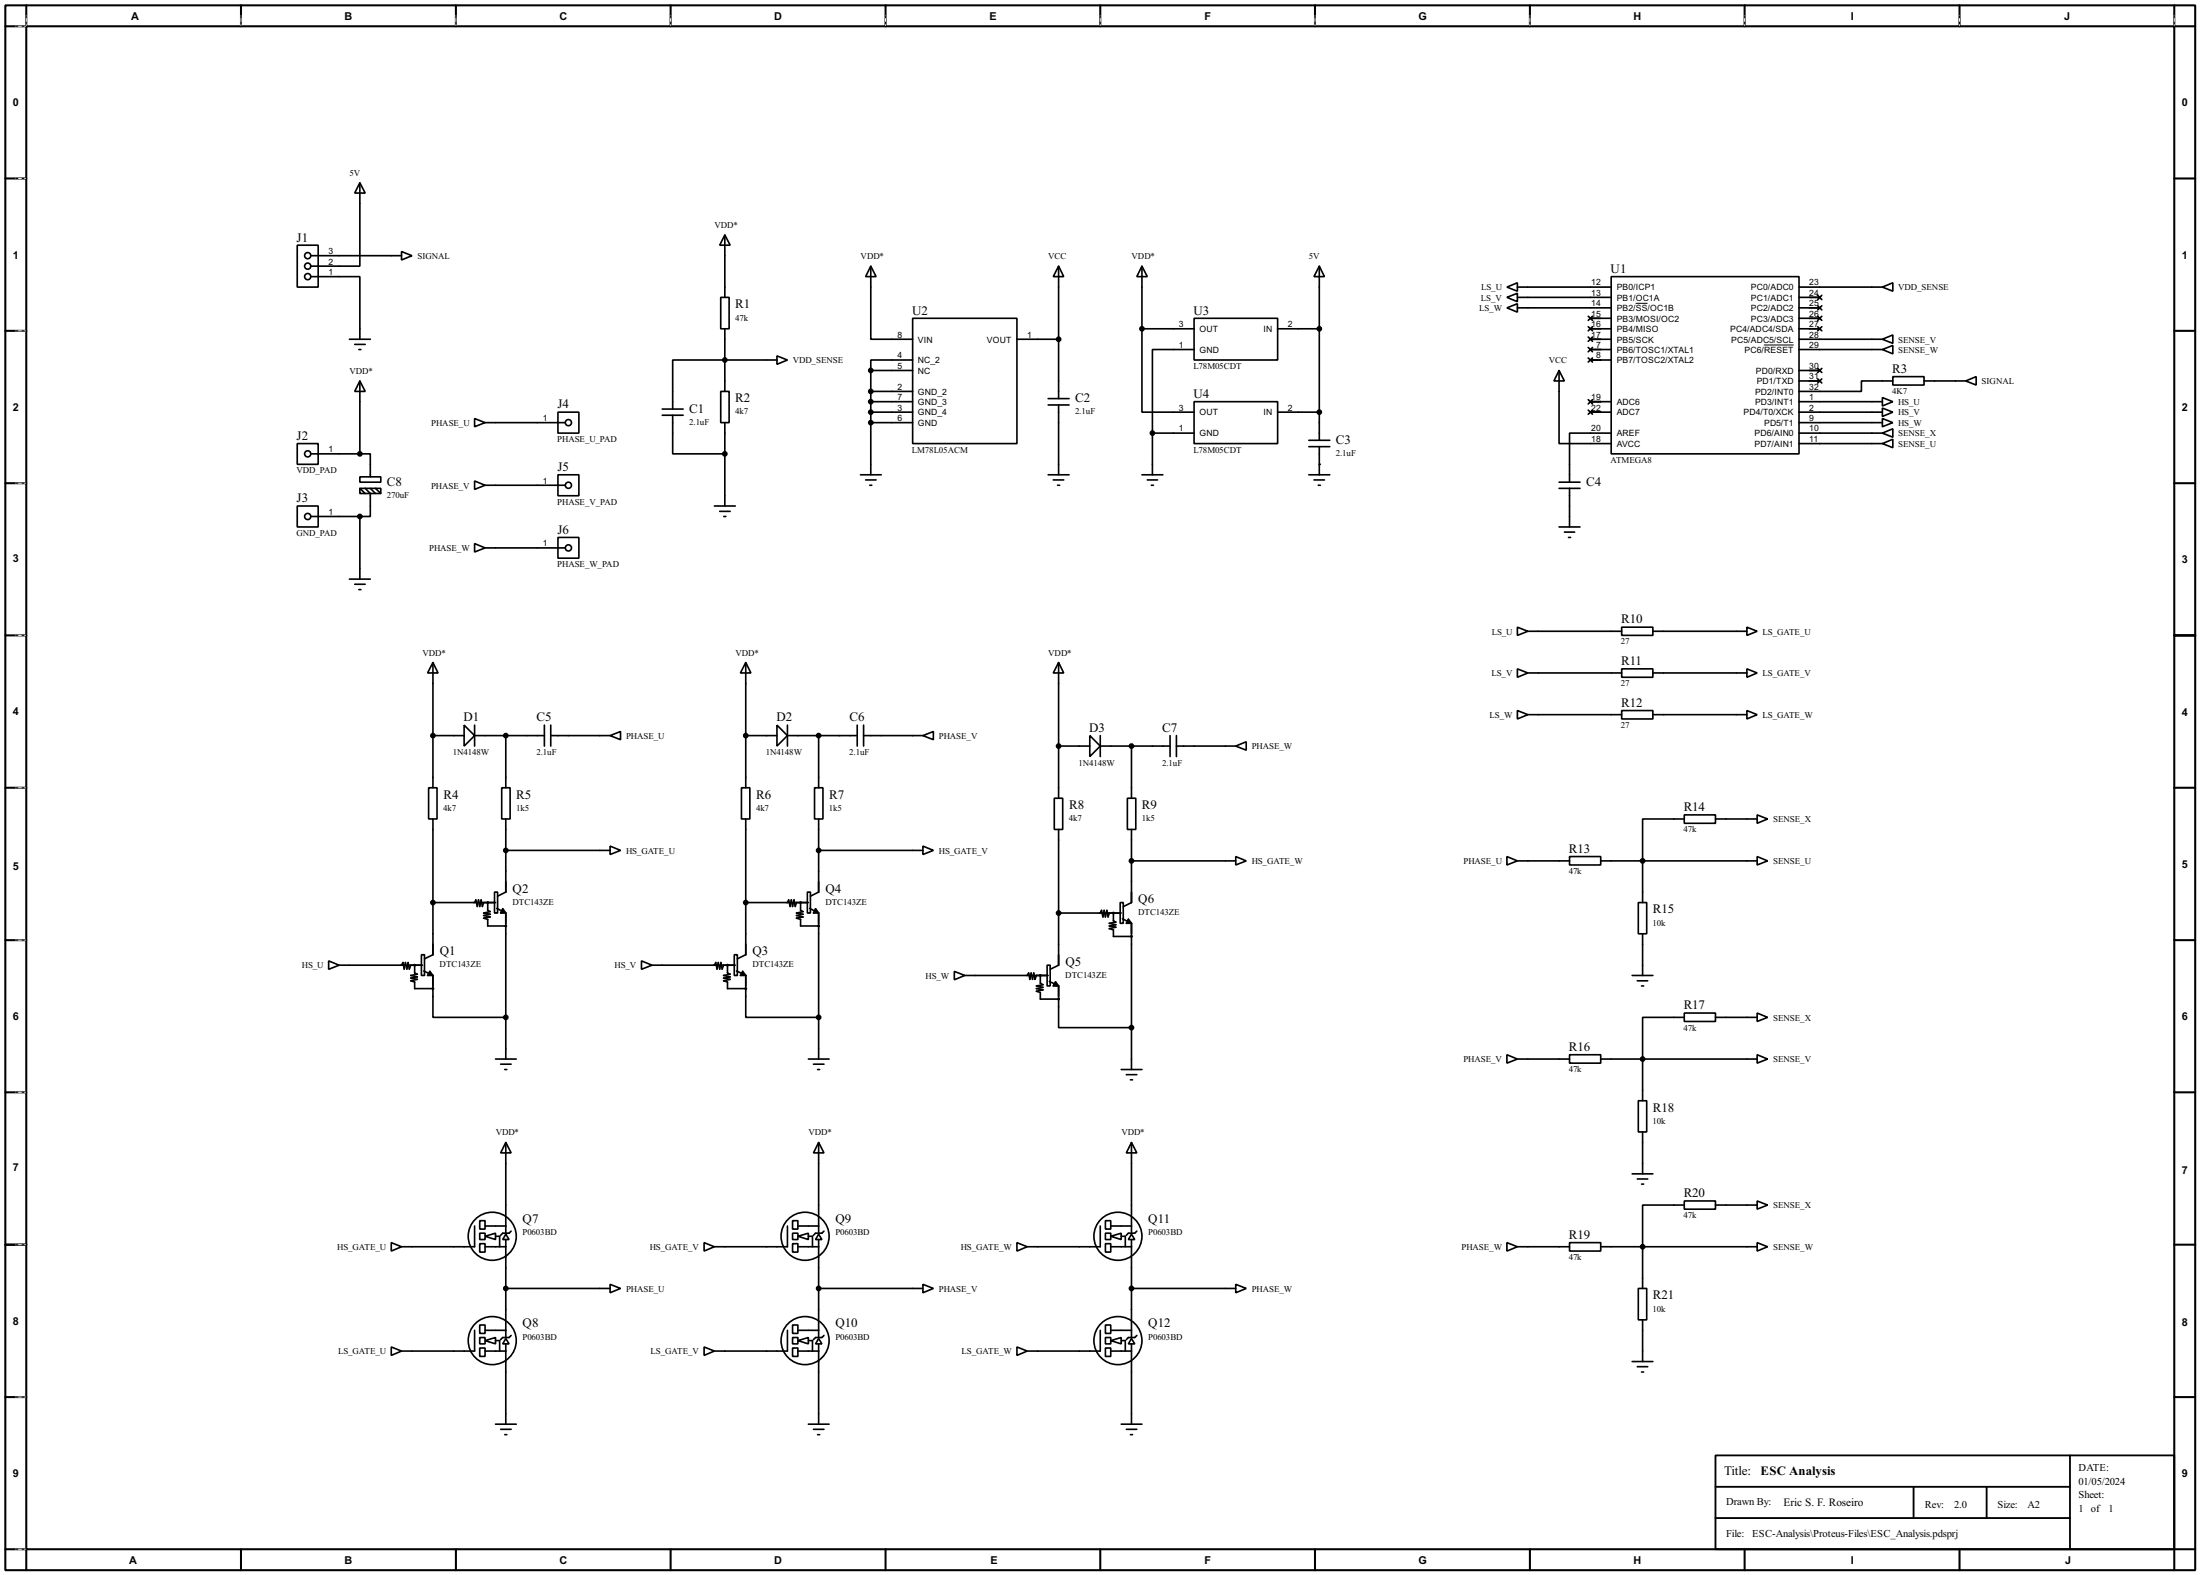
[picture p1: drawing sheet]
<svg xmlns="http://www.w3.org/2000/svg" width="536mm" height="383mm" viewBox="0 0 536 383" stroke-linecap="round" stroke-linejoin="round" font-family="sans-serif">
<g fill="none" stroke="#000" stroke-width=".5">
<path d="M1.3 1.3h533.4v381h-533.4zM6.4 6.4h523.2v370.8h-523.2zM6.4 1.3v5.1h-5.1M58.7 1.3v5.1M111.1 1.3v5.1M163.4 1.3v5.1M215.7 1.3v5.1M268 1.3v5.1M320.3 1.3v5.1M372.7 1.3v5.1M425 1.3v5.1M477.3 1.3v5.1"/>
<path d="M529.6 1.3v5.1h5.1M1.3 43.5h5.1M529.6 43.5h5.1M1.3 80.6h5.1M529.6 80.6h5.1M1.3 117.7h5.1M529.6 117.7h5.1M1.3 154.7h5.1M529.6 154.7h5.1M1.3 191.8h5.1M529.6 191.8h5.1M1.3 228.9h5.1"/>
<path d="M529.6 228.9h5.1M1.3 266h5.1M529.6 266h5.1M1.3 303.1h5.1M529.6 303.1h5.1M1.3 340.2h5.1M529.6 340.2h5.1M1.3 377.2h5.1v5.1M58.7 377.2v5.1M111.1 377.2v5.1M163.4 377.2v5.1M215.7 377.2v5.1"/>
<path d="M268 377.2v5.1M320.3 377.2v5.1M372.7 377.2v5.1M425 377.2v5.1M477.3 377.2v5.1M534.7 377.2h-5.1v5.1"/>
</g>
<g fill="none" stroke="#fff" stroke-width=".24">
<path d="M3.9 6.4h2.3M6.4 3.9v2.3M58.7 3.9v2.3M111.1 3.9v2.3M163.4 3.9v2.3M215.7 3.9v2.3M268 3.9v2.3M320.3 3.9v2.3M372.7 3.9v2.3M425 3.9v2.3M477.3 3.9v2.3M529.6 3.9v2.3"/>
<path d="M3.9 43.5h2.3M3.9 80.6h2.3M3.9 117.7h2.3M3.9 154.7h2.3M3.9 191.8h2.3M3.9 228.9h2.3M3.9 266h2.3M3.9 303.1h2.3M3.9 340.2h2.3M3.9 377.2h2.3"/>
</g>
<g fill="none" stroke="#000" stroke-width=".24" stroke-dasharray=".5 1">
<path d="M3.9 6.4h2.3M6.4 3.9v2.3M58.7 3.9v2.3M111.1 3.9v2.3M163.4 3.9v2.3M215.7 3.9v2.3M268 3.9v2.3M320.3 3.9v2.3M372.7 3.9v2.3M425 3.9v2.3M477.3 3.9v2.3M529.6 3.9v2.3"/>
<path d="M3.9 43.5h2.3M3.9 80.6h2.3M3.9 117.7h2.3M3.9 154.7h2.3M3.9 191.8h2.3M3.9 228.9h2.3M3.9 266h2.3M3.9 303.1h2.3M3.9 340.2h2.3M3.9 377.2h2.3"/>
</g>
<path d="M417.9 354.4h111.7v22.8h-111.7zM504.2 354.4v22.8M417.9 362h86.3M417.9 369.6h86.3M466.1 362v7.6M483.9 362v7.6" fill="none" stroke="#000" stroke-width=".45"/>
<g fill="none" stroke="#000" stroke-width=".4">
<path d="M72.4 59.7h5.1v10.2h-5.1zM87.7 44.5l1.3 2.5h-2.6zM87.7 44.5v20.3h-12M176.6 57.2l1.3 2.5h-2.6zM176.6 57.2v15.2M75.7 67.4h12v15.2M75.7 62.3h22.1M97.8 61.3l2.6 1-2.6 1zM175.6 72.4h2v7.7h-2zM212.1 64.8l1.3 2.6h-2.5zM212.1 64.8v17.8h10.2M222.3 77.5h25.4v30.5h-25.4z"/>
<path d="M257.9 64.8l1.2 2.6h-2.5zM257.9 64.8v32.3M278.2 64.8l1.3 2.6h-2.6zM278.2 64.8v15.3M290.9 77.5h20.3v10.2h-20.3zM321.4 64.8l1.2 2.6h-2.5zM321.4 64.8v42.4M367.1 69.9l2.5-1v2zM367.1 72.4l2.5-1v2.1zM367.1 75l2.5-1v2zM369.6 69.9h22.9M369.6 72.4h22.9"/>
<path d="M369.6 75h22.9M386.9 79.6l1 1M386.9 77l1 1M387.4 77.5h5.1M387.9 79.6l-1 1M387.9 77l-1 1M392.5 67.4h45.7v43.1h-45.7zM438.2 69.9h20.3M438.2 72.4h5.1M438.2 75h5.1M438.2 77.5h5.1M442.8 79.6l1 1"/>
<path d="M442.8 77l1 1M442.8 74.5l1 1M442.8 71.9l1 1.1M443.8 79.6l-1 1M443.8 77l-1 1M443.8 74.5l-1 1M443.8 71.9l-1 1.1M458.5 69.9l2.6-1v2zM85.1 82.6h5.1M86.4 83.9h2.6M87.4 85.1h.5M87.7 92.8l1.3 2.5h-2.6z"/>
<path d="M87.7 92.8v17.7M161.3 99.6h5.1M175.6 95.3h2v7.6h-2zM176.6 80.1v15.2M189.3 86.7l2.5 1-2.5 1zM189.3 87.7h-25.4v11.9M212.1 90.2v25.4M212.1 97.8h10.2M212.1 95.3h10.2M212.1 90.2h10.2M222.3 87.7h-10.2v2.5M247.7 82.6h10.2"/>
<path d="M255.3 97.1h5.1M255.3 98.6h5.1M257.9 98.6v17M278.2 80.1v20.3h12.7M278.2 80.1h12.7M290.9 97.8h20.3v10.2h-20.3zM290.9 85.1h-10.2v20.4M311.2 80.1h10.2M379.8 90.2l1.3 2.6h-2.6zM379.8 90.2v17.8h12.7M386.9 99.9l1 1M386.9 97.3l1 1.1"/>
<path d="M386.9 87.2l1 1M386.9 84.6l1 1.1M386.9 82.1l1 1M387.4 97.8h5.1M387.4 80.1h5.1M387.4 82.6h5.1M387.4 87.7h5.1M387.4 85.1h5.1M387.9 99.9l-1 1M387.9 97.3l-1 1.1M387.9 87.2l-1 1M387.9 84.6l-1 1.1"/>
<path d="M387.9 82.1l-1 1M438.2 97.8h20.3M438.2 90.2h5.1M438.2 80.1h5.1M438.2 82.6h20.3M438.2 85.1h20.3M438.2 92.8h5.1M442.8 92.3l1 1M442.8 89.7l1 1M443.8 92.3l-1 1M443.8 89.7l-1 1M458.5 96.8l2.6 1-2.6 1.1z"/>
<path d="M458.5 99.4l2.6 1-2.6 1zM458.5 85.1l2.6-1v2.1zM458.5 82.6l2.6-1v2zM461.1 91.7h7.6v2.1h-7.6zM461.1 92.8h-7.7v2.5h-15.2M468.7 92.8h10.1M478.8 92.8l2.6-1.1v2.1zM72.4 108h5.1v5.1h-5.1zM75.7 110.5h12M87.7 116.1h5.1v1.3h-5.1zM87.7 118.9h5.1v1.3h-5.1zM87.7 110.5h2.5v5.6"/>
<path d="M87.7 118.9l1.3 1.3M89 118.9l1.2 1.3v5.6h-2.5M90.2 118.9l1.3 1.3M91.5 118.9l1.3 1.3M115.6 101.9l2.6 1-2.6 1zM115.6 117.1l2.6 1.1-2.6 1zM118.2 102.9h19.5M118.2 118.2h19.5M135.9 100.4h5.1v5.1h-5.1zM135.9 115.6h5.1v5.1h-5.1zM161.3 101.1h5.1M163.9 101.1v9.4h12.7"/>
<path d="M176.6 102.9v20.3M209.6 115.6h5.1M210.9 116.9h2.5M211.9 118.2h.5M212.1 100.4h10.2M212.1 102.9h10.2M255.3 115.6h5.1M256.6 116.9h2.5M257.6 118.2h.5M278.2 115.6h5.1M279.5 116.9h2.5M280.5 118.2h.5"/>
<path d="M280.7 105.5h10.2M280.7 105.5v10.1M311.2 100.4h10.2M318.8 115.6h5.1M318.8 107.2h5.1M318.8 108.8h5.1M320.1 116.9h2.5M321.1 118.2h.5M321.4 108.8v6.8M379.8 117.4h5.1M379.8 118.9h5.1M382.3 118.9v9.4"/>
<path d="M387.4 100.4h5.1M392.5 105.5h-10.2v11.9M438.2 100.4h20.3M438.2 102.9h20.3M438.2 105.5h20.3M438.2 108h20.3M458.5 101.9l2.6 1-2.6 1zM458.5 108l2.6-1v2zM458.5 105.5l2.6-1.1v2.1zM72.4 123.2h5.1v5.1h-5.1zM75.7 125.8h12M87.7 125.8v15.2"/>
<path d="M115.6 132.4l2.6 1-2.6 1zM118.2 133.4h19.5M135.9 130.9h5.1v5h-5.1zM174 123.2h5.1M175.3 124.5h2.6M176.3 125.8h.5M379.8 128.3h5.1M381.1 129.6h2.5M382.1 130.9h.5M85.1 141h5.1M86.4 142.3h2.6M87.4 143.6h.5"/>
<path d="M369.6 152.7l2.6 1-2.6 1zM372.2 153.7h22.8M395 152.7h7.6v2h-7.6zM402.6 153.7h22.9M425.5 152.7l2.5 1-2.5 1zM105.5 161.3l1.2 2.6h-2.5zM105.5 161.3v30.5M105.5 179.1h7.6M113.1 176.6l2.5 2.5-2.5 2.6zM115.6 179.1h17M115.6 176.6v5.1M123.2 179.1v12.7"/>
<path d="M132.6 176.6v5.1M134.2 179.1h14.4M134.2 176.6v5.1M148.6 179.1l2.6-1v2zM181.7 161.3l1.2 2.6h-2.5zM181.7 179.1h7.6M181.7 161.3v30.5M189.3 176.6l2.5 2.5-2.5 2.6zM191.8 179.1h17M191.8 176.6v5.1M199.4 179.1v12.7M208.8 176.6v5.1"/>
<path d="M210.4 179.1h14.4M210.4 176.6v5.1M224.8 179.1l2.6-1v2zM257.9 161.3l1.2 2.6h-2.5zM257.9 161.3v33.1M265.5 179.1l2.5 2.6-2.5 2.5zM268 179.1v5.1M285 179.1v5.1M286.6 179.1v5.1M369.6 162.9l2.6 1-2.6 1zM369.6 173l2.6 1-2.6 1.1zM372.2 163.9h22.8"/>
<path d="M372.2 174h22.8M395 162.9h7.6v2h-7.6zM395 173h7.6v2.1h-7.6zM402.6 163.9h22.9M402.6 174h22.9M425.5 162.9l2.5 1-2.5 1zM425.5 173l2.5 1-2.5 1.1zM104.4 191.8h2.1v7.6h-2.1zM105.5 199.4v33.1l-2.1 1M122.2 191.8h2.1v7.6h-2.1zM123.2 199.4v17.8l-2 1M180.6 191.8h2.1v7.6h-2.1z"/>
<path d="M181.7 199.4v33.1l-2.1 1M198.4 191.8h2.1v7.6h-2.1zM199.4 199.4v17.8l-2 1M256.8 194.4h2.1v7.6h-2.1zM257.9 181.7h7.6M268 181.7h17M274.6 194.4h2.1v7.6h-2.1zM275.6 181.7v12.7M286.6 181.7h14.4M301 181.7l2.6-1.1v2.1zM410.3 198.4h7.6v2.1h-7.6zM410.3 199.4h-10.2v20.4"/>
<path d="M417.9 199.4h10.1M428 198.4l2.6 1-2.6 1.1zM105.5 219.8h15.2M115.6 219.8l.3-.7 .4 1.6 .3-1.6 .3 1.6 .3-1.6 .3 1.6 .3-.9M118.8 219.8v1.9l.6 .3-1.6 .3 1.6 .3-1.6 .3 1.6 .4-1.6 .3 1 .3v1.6h4.4M120.5 217.2h.7v5.1h-.7zM123.2 207.1h25.4M148.6 206l2.6 1.1-2.6 1zM181.7 219.8h15.2M191.8 219.8l.3-.7 .4 1.6 .3-1.6 .3 1.6 .3-1.6 .3 1.6 .3-.9M195 219.8v1.9l.6 .3-1.6 .3 1.6 .3-1.6 .3 1.6 .4-1.6 .3 1 .3v1.6h4.4M196.7 217.2h.7v5.1h-.7z"/>
<path d="M199.4 207.1h25.4M224.8 206l2.6 1.1-2.6 1zM257.9 202v33l-2.1 1M272.9 219.8h.7v5h-.7zM275.6 202v17.8l-2 1M275.6 209.6h25.4M301 208.6l2.6 1-2.6 1zM367.1 208.6l2.5 1-2.5 1zM369.6 209.6h12.7M382.3 208.6h7.6v2h-7.6zM389.9 209.6h38.1M399.1 219.8h2v7.6h-2z"/>
<path d="M428 208.6l2.6 1-2.6 1zM80.1 234l2.5 1-2.5 1zM82.6 235h20.3M97.8 235l.4-.6 .3 1.6 .3-1.6 .3 1.6 .3-1.6 .3 1.6 .4-1M101 235v1.9l.7 .3-1.6 .3 1.6 .4-1.6 .3 1.6 .3-1.6 .3 .9 .3v1.6h4.5M102.7 232.5h.7v5h-.7zM103.2 236.4l1.3 .6M104.7 236.5l.8 1h-1.3zM104.7 237l.1 .3h-.4l.3-.5 .5 .6h-.8M105.5 237.5v10.2h17.7M121 221.2l1.2 .6M122.5 221.3l.7 1h-1.2z"/>
<path d="M122.5 221.8l.1 .3h-.4l.3-.6 .5 .7h-.8M123.2 222.3v35.6M156.3 234l2.5 1-2.5 1zM158.8 235h20.3M174 235l.4-.6 .3 1.6 .3-1.6 .3 1.6 .3-1.6 .3 1.6 .4-1M177.2 235v1.9l.7 .3-1.6 .3 1.6 .4-1.6 .3 1.6 .3-1.6 .3 .9 .3v1.6h4.5M178.9 232.5h.7v5h-.7zM179.4 236.4l1.3 .6M180.9 236.5l.8 1h-1.3zM180.9 237l.1 .3h-.4l.3-.5 .5 .6h-.8M181.7 237.5v10.2h17.7M197.2 221.2l1.2 .6"/>
<path d="M198.7 221.3l.7 1h-1.2zM198.7 221.8l.1 .3h-.4l.3-.6 .5 .7h-.8M199.4 222.3v35.6M232.5 236.5l2.5 1-2.5 1.1zM235 237.5h20.3M250.2 237.5l.4-.6 .3 1.6 .3-1.6 .3 1.6 .3-1.6 .3 1.6 .4-1M253.4 237.5v1.9l.7 .4-1.6 .3 1.6 .3-1.6 .3 1.6 .3-1.6 .4 .9 .3v1.6h4.5M255.1 235h.7v5.1h-.7zM255.6 239l1.3 .6M257.1 239.1l.8 1h-1.3zM257.1 239.6l.1 .2h-.4l.3-.5 .5 .7h-.8M257.9 222.3h15.2"/>
<path d="M268 222.3l.3-.6 .4 1.6 .3-1.6 .3 1.6 .3-1.6 .3 1.6 .3-1M271.2 222.3v1.9l.6 .3-1.6 .3 1.6 .4-1.6 .3 1.6 .3-1.6 .3 1 .3v1.6h4.4M273.4 223.7l1.2 .6M274.9 223.8l.7 1h-1.2zM274.9 224.3l.1 .3h-.4l.3-.5 .5 .6h-.8M275.6 224.8v35.6M397.6 237.5h5M398.8 238.8h2.6M400.1 227.4v10.1M120.7 257.9h5.1M122 259.1h2.5M196.9 257.9h5.1"/>
<path d="M198.2 259.1h2.5M257.9 240.1v10.1h17.7M367.1 256.8l2.5 1.1-2.5 1zM369.6 257.9h12.7M382.3 256.8h7.6v2.1h-7.6zM389.9 257.9h38.1M399.9 240.1h.5M410.3 246.7h7.6v2h-7.6zM410.3 247.7h-10.2v20.3M417.9 247.7h10.1M428 256.8l2.6 1.1-2.6 1zM428 246.7l2.6 1-2.6 1z"/>
<path d="M123 260.4h.5M123.2 278.2l1.3 2.5h-2.5zM123.2 278.2v17.8M199.2 260.4h.5M199.4 278.2l1.3 2.5h-2.5zM199.4 278.2v17.8M273.1 260.4h5.1M274.4 261.7h2.5M275.4 262.9h.5M275.6 278.2l1.3 2.5h-2.5zM275.6 278.2v17.8M399.1 268h2v7.6h-2z"/>
<path d="M400.1 275.6v10.2M115.6 298.5v5.1h-17.8M116.9 297.2h1.3v2.1h-1.3zM118.2 298.5h5M123.2 296.2v4.1M124.5 299.8l-.5 .5h-1.5l-.5 .5M191.8 298.5v5.1h-17.8M193.1 297.2h1.3v2.1h-1.3zM194.4 298.5h5M199.4 296.2v4.1M200.7 299.8l-.5 .5h-1.5l-.5 .5M268 298.5v5.1h-17.8"/>
<path d="M269.3 297.2h1.3v2.1h-1.3zM270.6 298.5h5M275.6 296.2v4.1M276.9 299.8l-.5 .5h-1.5l-.5 .5M397.6 285.8h5M398.8 287.1h2.6M399.9 288.3h.5M410.3 292.4h7.6v2h-7.6zM410.3 293.4h-10.2v20.3M417.9 293.4h10.1M428 292.4l2.6 1-2.6 1zM95.3 302.6l2.5 1-2.5 1z"/>
<path d="M116.9 300.3h1.3v1.5h-1.3zM116.9 302.8h1.3v2.1h-1.3zM118.2 301l2.5-.7v1.5zM118.2 303.6h5M120.7 301h1v2.6M123.2 300.5l.8 1.3h-1.5zM123.2 301.8v19.6M123.2 313.7h25.4M148.6 312.7l2.6 1-2.6 1.1zM171.5 302.6l2.5 1-2.5 1zM193.1 300.3h1.3v1.5h-1.3zM193.1 302.8h1.3v2.1h-1.3z"/>
<path d="M194.4 301l2.5-.7v1.5zM194.4 303.6h5M196.9 301h1v2.6M199.4 300.5l.8 1.3h-1.5zM199.4 301.8v19.6M199.4 313.7h25.4M224.8 312.7l2.6 1-2.6 1.1zM247.7 302.6l2.5 1-2.5 1zM269.3 300.3h1.3v1.5h-1.3zM269.3 302.8h1.3v2.1h-1.3zM270.6 301l2.5-.7v1.5zM270.6 303.6h5"/>
<path d="M273.1 301h1v2.6M275.6 300.5l.8 1.3h-1.5zM275.6 301.8v19.6M275.6 313.7h25.4M301 312.7l2.6 1-2.6 1.1zM367.1 302.6l2.5 1-2.5 1zM369.6 303.6h12.7M382.3 302.6h7.6v2h-7.6zM389.9 303.6h38.1M399.1 313.7h2v7.7h-2zM428 302.6l2.6 1-2.6 1zM95.3 328l2.5 1-2.5 1z"/>
<path d="M115.6 323.9v5.1h-17.8M116.9 322.6h1.3v2.1h-1.3zM116.9 325.7h1.3v1.5h-1.3zM116.9 328.2h1.3v2.1h-1.3zM118.2 326.4l2.5-.7v1.5zM118.2 329h5M118.2 323.9h5M120.7 326.4h1v2.6M123.2 325.9l.8 1.3h-1.5zM123.2 321.6v4.1M123.2 327.2v19.6M124.5 325.2l-.5 .5h-1.5l-.5 .5"/>
<path d="M171.5 328l2.5 1-2.5 1zM191.8 323.9v5.1h-17.8M193.1 322.6h1.3v2.1h-1.3zM193.1 325.7h1.3v1.5h-1.3zM193.1 328.2h1.3v2.1h-1.3zM194.4 326.4l2.5-.7v1.5zM194.4 329h5M194.4 323.9h5M196.9 326.4h1v2.6M199.4 325.9l.8 1.3h-1.5zM199.4 321.6v4.1M199.4 327.2v19.6"/>
<path d="M200.7 325.2l-.5 .5h-1.5l-.5 .5M247.7 328l2.5 1-2.5 1zM268 323.9v5.1h-17.8M269.3 322.6h1.3v2.1h-1.3zM269.3 325.7h1.3v1.5h-1.3zM269.3 328.2h1.3v2.1h-1.3zM270.6 326.4l2.5-.7v1.5zM270.6 329h5M270.6 323.9h5M273.1 326.4h1v2.6M275.6 325.9l.8 1.3h-1.5zM275.6 321.6v4.1"/>
<path d="M275.6 327.2v19.6M276.9 325.2l-.5 .5h-1.5l-.5 .5M397.6 331.5h5M398.8 332.8h2.6M399.9 334.1h.5M400.1 321.4v10.1M120.7 346.8h5.1M122 348h2.5M123 349.3h.5M196.9 346.8h5.1M198.2 348h2.5M199.2 349.3h.5"/>
<path d="M273.1 346.8h5.1M274.4 348h2.5M275.4 349.3h.5"/>
<circle cx="74.9" cy="64.8" r=".75"/>
<circle cx="74.9" cy="67.4" r=".75"/>
<circle cx="74.9" cy="62.3" r=".75"/>
<circle cx="74.9" cy="110.5" r=".75"/>
<circle cx="138.4" cy="118.2" r=".75"/>
<circle cx="138.4" cy="102.9" r=".75"/>
<circle cx="74.9" cy="125.8" r=".75"/>
<circle cx="138.4" cy="133.4" r=".75"/>
<circle cx="118.8" cy="219.8" r=".15"/>
<circle cx="195" cy="219.8" r=".15"/>
<circle cx="101" cy="235" r=".15"/>
<circle cx="123.2" cy="225.5" r=".15"/>
<circle cx="177.2" cy="235" r=".15"/>
<circle cx="199.4" cy="225.5" r=".15"/>
<circle cx="253.4" cy="237.5" r=".15"/>
<circle cx="271.2" cy="222.3" r=".15"/>
<circle cx="275.6" cy="228" r=".15"/>
<circle cx="105.5" cy="240.7" r=".15"/>
<circle cx="181.7" cy="240.7" r=".15"/>
<circle cx="257.9" cy="243.3" r=".15"/>
<circle cx="119.9" cy="301" r="5.9"/>
<circle cx="196.1" cy="301" r="5.9"/>
<circle cx="272.3" cy="301" r="5.9"/>
<circle cx="119.9" cy="326.4" r="5.9"/>
<circle cx="196.1" cy="326.4" r="5.9"/>
<circle cx="272.3" cy="326.4" r="5.9"/>
</g>
<circle cx="321.4" cy="113.1" r=".2" fill="#000"/>
<g fill="#000" stroke="#000" stroke-width=".4">
<circle cx="176.5" cy="87.7" r=".5"/>
<circle cx="212.1" cy="97.8" r=".5"/>
<circle cx="212.1" cy="95.3" r=".5"/>
<circle cx="212.1" cy="90.2" r=".5"/>
<circle cx="257.8" cy="82.6" r=".5"/>
<circle cx="278.1" cy="80.1" r=".5"/>
<circle cx="321.3" cy="80.1" r=".5"/>
<circle cx="87.6" cy="110.5" r=".5"/>
<circle cx="176.5" cy="110.5" r=".5"/>
<circle cx="212.1" cy="102.9" r=".5"/>
<circle cx="212.1" cy="100.4" r=".5"/>
<circle cx="280.7" cy="105.5" r=".5"/>
<circle cx="321.3" cy="100.4" r=".5"/>
<circle cx="87.6" cy="125.8" r=".5"/>
<circle cx="105.4" cy="179.1" r=".5"/>
<circle cx="123.2" cy="179.1" r=".5"/>
<circle cx="181.6" cy="179.1" r=".5"/>
<circle cx="199.4" cy="179.1" r=".5"/>
<circle cx="257.8" cy="181.7" r=".5"/>
<circle cx="275.6" cy="181.7" r=".5"/>
<circle cx="105.4" cy="219.8" r=".5"/>
<circle cx="123.2" cy="207.1" r=".5"/>
<circle cx="181.6" cy="219.8" r=".5"/>
<circle cx="199.4" cy="207.1" r=".5"/>
<circle cx="275.6" cy="209.6" r=".5"/>
<circle cx="400.1" cy="209.6" r=".5"/>
<circle cx="257.8" cy="222.3" r=".5"/>
<circle cx="123.2" cy="247.7" r=".5"/>
<circle cx="199.4" cy="247.7" r=".5"/>
<circle cx="275.6" cy="250.2" r=".5"/>
<circle cx="400.1" cy="257.9" r=".5"/>
<circle cx="123.2" cy="313.7" r=".5"/>
<circle cx="199.4" cy="313.7" r=".5"/>
<circle cx="275.6" cy="313.7" r=".5"/>
<circle cx="400.1" cy="303.6" r=".5"/>
</g>
<path d="M398.4 73.9h2.9M429.7 84h7.2" fill="none" stroke="#000" stroke-width=".24"/>
<g font-size="3.5">
<text x="72.3" y="58.8">J1</text>
<text x="392.3" y="66.4">U1</text>
<text x="179.1" y="75.1">R1</text>
<text x="222.2" y="76.6">U2</text>
<text x="290.7" y="76.6">U3</text>
<text x="460.9" y="90.8">R3</text>
<text x="135.8" y="99.5">J4</text>
<text x="167.9" y="100.5">C1</text>
<text x="179.1" y="98">R2</text>
<text x="261.9" y="98">C2</text>
<text x="290.7" y="96.9">U4</text>
<text x="72.3" y="107.1">J2</text>
<text x="325.4" y="108.1">C3</text>
<text x="94.3" y="118.3">C8</text>
<text x="135.8" y="114.7">J5</text>
<text x="386.4" y="118.3">C4</text>
<text x="72.3" y="122.3">J3</text>
<text x="135.8" y="129.9">J6</text>
<text x="394.9" y="151.8">R10</text>
<text x="394.9" y="162">R11</text>
<text x="394.9" y="172.1">R12</text>
<text x="112.9" y="175.7">D1</text>
<text x="130.7" y="175.7">C5</text>
<text x="189.1" y="175.7">D2</text>
<text x="206.9" y="175.7">C6</text>
<text x="265.3" y="178.2">D3</text>
<text x="283.1" y="178.2">C7</text>
<text x="108" y="194.5">R4</text>
<text x="125.8" y="194.5">R5</text>
<text x="184.2" y="194.5">R6</text>
<text x="202" y="194.5">R7</text>
<text x="260.4" y="197">R8</text>
<text x="278.2" y="197">R9</text>
<text x="410.1" y="197.5">R14</text>
<text x="382.2" y="207.7">R13</text>
<text x="124.9" y="217.3">Q2</text>
<text x="201.1" y="217.3">Q4</text>
<text x="277.3" y="219.9">Q6</text>
<text x="402.6" y="222.4">R15</text>
<text x="107.1" y="232.6">Q1</text>
<text x="183.3" y="232.6">Q3</text>
<text x="259.5" y="235.1">Q5</text>
<text x="410.1" y="245.8">R17</text>
<text x="382.2" y="255.9">R16</text>
<text x="402.6" y="270.7">R18</text>
<text x="410.1" y="291.5">R20</text>
<text x="127.3" y="297.8">Q7</text>
<text x="203.5" y="297.8">Q9</text>
<text x="279.7" y="297.8">Q11</text>
<text x="382.2" y="301.7">R19</text>
<text x="402.6" y="316.4">R21</text>
<text x="127.3" y="323.2">Q8</text>
<text x="203.5" y="323.2">Q10</text>
<text x="279.7" y="323.2">Q12</text>
<text x="420" y="359.1">Title: ESC Analysis</text>
</g>
<text font-size="3.1" x="434.4" y="366.6">Eric S. F. Roseiro</text>
<g font-size="3">
<text x="31.9" y="4.9">A</text>
<text x="83.9" y="4.9">B</text>
<text x="136.3" y="4.9">C</text>
<text x="188.6" y="4.9">D</text>
<text x="241" y="4.9">E</text>
<text x="293.4" y="4.9">F</text>
<text x="345.5" y="4.9">G</text>
<text x="397.9" y="4.9">H</text>
<text x="450.8" y="4.9">I</text>
<text x="502.7" y="4.9">J</text>
<text x="3.2" y="25.9">0</text>
<text x="531.5" y="25.9">0</text>
<text x="3.2" y="63">1</text>
<text x="531.5" y="63">1</text>
<text x="3.2" y="100.1">2</text>
<text x="531.5" y="100.1">2</text>
<text x="3.2" y="136.9">3</text>
<text x="531.5" y="137.2">3</text>
<text x="3.2" y="174">4</text>
<text x="531.5" y="174.3">4</text>
<text x="3.2" y="211.9">5</text>
<text x="531.5" y="211.4">5</text>
<text x="3.2" y="248.5">6</text>
<text x="531.5" y="248.5">6</text>
<text x="3.2" y="285">7</text>
<text x="531.5" y="285.8">7</text>
<text x="3.2" y="322.6">8</text>
<text x="531.5" y="322.9">8</text>
<text x="3.2" y="359.7">9</text>
<text x="531.5" y="359.7">9</text>
<text x="31.4" y="380.8">A</text>
<text x="83.9" y="380.8">B</text>
<text x="136.3" y="380.8">C</text>
<text x="188.6" y="380.8">D</text>
<text x="241.2" y="380.8">E</text>
<text x="293.4" y="380.8">F</text>
<text x="345.5" y="380.8">G</text>
<text x="397.9" y="380.8">H</text>
<text x="450.8" y="380.8">I</text>
<text x="503" y="380.8">J</text>
</g>
<g font-size="2.9">
<text x="506.3" y="358.2">DATE:</text>
<text x="506.3" y="361.5">01/05/2024</text>
<text x="506.3" y="364.8">Sheet:</text>
<text x="420.4" y="366.5">Drawn By:</text>
<text x="468.8" y="367.3">Rev:</text>
<text x="476" y="367.3">2.0</text>
<text x="486.5" y="367.3">Size:</text>
<text x="493.8" y="367.3">A2</text>
<text x="506.3" y="368.1">1 of 1</text>
<text x="420.4" y="374.3">File: ESC-Analysis\Proteus-Files\ESC_Analysis.pdsprj</text>
</g>
<g font-size="2.4">
<text x="85.1" y="42.7">5V</text>
<text x="174" y="55.4">VDD*</text>
<text x="80.1" y="64.4">2</text>
<text x="80.1" y="61.9">3</text>
<text x="101.7" y="63.1">SIGNAL</text>
<text x="209.6" y="63.1">VDD*</text>
<text x="255.3" y="63.1">VCC</text>
<text x="275.6" y="63.1">VDD*</text>
<text x="318.8" y="63.1">5V</text>
<text x="80.1" y="67">1</text>
<text x="360.8" y="70.7">LS_U</text>
<text x="387.6" y="69.5">12</text>
<text x="387.6" y="72">13</text>
<text x="393.8" y="70.7">PB0/ICP1</text>
<text x="426.5" y="70.7">PC0/ADC0</text>
<text x="440.7" y="69.5">23</text>
<text x="440.7" y="72">24</text>
<text x="462.3" y="70.7">VDD_SENSE</text>
<text x="360.3" y="75.8">LS_W</text>
<text x="360.7" y="73.2">LS_V</text>
<text x="387.6" y="74.6">14</text>
<text x="387.6" y="77.1">15</text>
<text x="393.8" y="73.2">PB1/OC1A</text>
<text x="393.8" y="75.8">PB2/SS/OC1B</text>
<text x="426.5" y="73.2">PC1/ADC1</text>
<text x="426.5" y="75.8">PC2/ADC2</text>
<text x="440.7" y="74.6">25</text>
<text x="440.7" y="77.1">26</text>
<text x="179.1" y="78.1">47k</text>
<text x="218.6" y="82.2">8</text>
<text x="223.6" y="83.4">VIN</text>
<text x="240.4" y="83.4">VOUT</text>
<text x="250.2" y="82.2">1</text>
<text x="287.2" y="79.7">3</text>
<text x="292.2" y="80.8">OUT</text>
<text x="307.7" y="80.8">IN</text>
<text x="313.7" y="79.7">2</text>
<text x="387.6" y="79.7">16</text>
<text x="387.6" y="82.2">17</text>
<text x="393.8" y="78.3">PB3/MOSI/OC2</text>
<text x="393.8" y="80.8">PB4/MISO</text>
<text x="393.8" y="83.4">PB5/SCK</text>
<text x="421.4" y="80.8">PC4/ADC4/SDA</text>
<text x="421.7" y="83.4">PC5/ADC5/SCL</text>
<text x="426.5" y="78.3">PC3/ADC3</text>
<text x="440.7" y="79.7">27</text>
<text x="440.7" y="82.2">28</text>
<text x="462.3" y="83.4">SENSE_V</text>
<text x="193.1" y="88.5">VDD_SENSE</text>
<text x="218.6" y="89.8">5</text>
<text x="218.6" y="87.3">4</text>
<text x="223.6" y="88.5">NC_2</text>
<text x="287.2" y="84.7">1</text>
<text x="290.7" y="89.9">L78M05CDT</text>
<text x="292.2" y="85.9">GND</text>
<text x="377.2" y="88.5">VCC</text>
<text x="388.8" y="84.7">7</text>
<text x="388.8" y="87.3">8</text>
<text x="393.8" y="85.9">PB6/TOSC1/XTAL1</text>
<text x="393.8" y="88.5">PB7/TOSC2/XTAL2</text>
<text x="424.9" y="85.9">PC6/RESET</text>
<text x="440.7" y="84.7">29</text>
<text x="440.7" y="89.8">30</text>
<text x="462.3" y="85.9">SENSE_W</text>
<text x="85.1" y="91">VDD*</text>
<text x="218.6" y="94.9">2</text>
<text x="223.6" y="91">NC</text>
<text x="427.7" y="91">PD0/RXD</text>
<text x="427.9" y="93.6">PD1/TXD</text>
<text x="440.7" y="92.4">31</text>
<text x="440.7" y="94.9">32</text>
<text x="460.9" y="96">4K7</text>
<text x="482.7" y="93.6">SIGNAL</text>
<text x="179.1" y="100.9">4k7</text>
<text x="218.6" y="97.4">7</text>
<text x="218.6" y="100">3</text>
<text x="223.6" y="96.1">GND_2</text>
<text x="223.6" y="98.6">GND_3</text>
<text x="223.6" y="101.2">GND_4</text>
<text x="261.9" y="100.9">2.1uF</text>
<text x="287.2" y="100">3</text>
<text x="292.2" y="101.2">OUT</text>
<text x="307.7" y="101.2">IN</text>
<text x="313.7" y="100">2</text>
<text x="387.6" y="100">22</text>
<text x="387.6" y="97.4">19</text>
<text x="393.8" y="101.2">ADC7</text>
<text x="393.8" y="98.6">ADC6</text>
<text x="424.7" y="101.2">PD4/T0/XCK</text>
<text x="427.5" y="96.1">PD2/INT0</text>
<text x="427.5" y="98.6">PD3/INT1</text>
<text x="440.7" y="97.4">1</text>
<text x="440.7" y="100">2</text>
<text x="462.3" y="98.6">HS_U</text>
<text x="462.3" y="101.2">HS_V</text>
<text x="105" y="103.7">PHASE_U</text>
<text x="132.3" y="102.5">1</text>
<text x="135.7" y="107.7">PHASE_U_PAD</text>
<text x="167.9" y="103.5">2.1uF</text>
<text x="218.6" y="102.5">6</text>
<text x="223.6" y="103.7">GND</text>
<text x="287.2" y="105.1">1</text>
<text x="292.2" y="106.3">GND</text>
<text x="387.6" y="105.1">20</text>
<text x="387.6" y="107.6">18</text>
<text x="393.8" y="106.3">AREF</text>
<text x="427.4" y="106.3">PD6/AIN0</text>
<text x="429.7" y="103.7">PD5/T1</text>
<text x="440.7" y="102.5">9</text>
<text x="440.7" y="105.1">10</text>
<text x="440.7" y="107.6">11</text>
<text x="462.3" y="103.7">HS_W</text>
<text x="462.3" y="106.3">SENSE_X</text>
<text x="80.1" y="110.1">1</text>
<text x="222.1" y="110.2">LM78L05ACM</text>
<text x="290.7" y="110.2">L78M05CDT</text>
<text x="325.4" y="111.1">2.1uF</text>
<text x="392.3" y="112.7">ATMEGA8</text>
<text x="393.8" y="108.8">AVCC</text>
<text x="427.4" y="108.8">PD7/AIN1</text>
<text x="462.3" y="108.8">SENSE_U</text>
<text x="72.2" y="115.3">VDD_PAD</text>
<text x="105" y="119">PHASE_V</text>
<text x="132.3" y="117.8">1</text>
<text x="80.1" y="125.4">1</text>
<text x="94.2" y="121.2">270uF</text>
<text x="135.7" y="122.9">PHASE_V_PAD</text>
<text x="72.2" y="130.5">GND_PAD</text>
<text x="104.5" y="134.2">PHASE_W</text>
<text x="132.3" y="133">1</text>
<text x="135.7" y="138.1">PHASE_W_PAD</text>
<text x="363.3" y="154.5">LS_U</text>
<text x="429.3" y="154.5">LS_GATE_U</text>
<text x="102.9" y="159.6">VDD*</text>
<text x="179.1" y="159.6">VDD*</text>
<text x="255.3" y="159.6">VDD*</text>
<text x="394.8" y="156.9">27</text>
<text x="363.3" y="164.7">LS_V</text>
<text x="394.8" y="167.1">27</text>
<text x="429.3" y="164.7">LS_GATE_V</text>
<text x="152.5" y="179.9">PHASE_U</text>
<text x="228.7" y="179.9">PHASE_V</text>
<text x="362.8" y="174.8">LS_W</text>
<text x="394.8" y="177.3">27</text>
<text x="429.3" y="174.8">LS_GATE_W</text>
<text x="110.3" y="183.9">1N4148W</text>
<text x="130.7" y="183.9">2.1uF</text>
<text x="186.5" y="183.9">1N4148W</text>
<text x="206.9" y="183.9">2.1uF</text>
<text x="304.9" y="182.5">PHASE_W</text>
<text x="262.7" y="186.4">1N4148W</text>
<text x="283.1" y="186.4">2.1uF</text>
<text x="107.9" y="197.4">4k7</text>
<text x="125.7" y="197.4">1k5</text>
<text x="184.1" y="197.4">4k7</text>
<text x="201.9" y="197.4">1k5</text>
<text x="260.4" y="200">4k7</text>
<text x="278.1" y="200">1k5</text>
<text x="410.1" y="202.7">47k</text>
<text x="431.9" y="200.2">SENSE_X</text>
<text x="152.5" y="207.9">HS_GATE_U</text>
<text x="228.7" y="207.9">HS_GATE_V</text>
<text x="304.9" y="210.4">HS_GATE_W</text>
<text x="356.5" y="210.4">PHASE_U</text>
<text x="382.1" y="212.8">47k</text>
<text x="431.9" y="210.4">SENSE_U</text>
<text x="124.8" y="220.3">DTC143ZE</text>
<text x="201" y="220.3">DTC143ZE</text>
<text x="277.2" y="222.8">DTC143ZE</text>
<text x="402.6" y="225.4">10k</text>
<text x="73.5" y="235.8">HS_U</text>
<text x="107.1" y="235.5">DTC143ZE</text>
<text x="149.7" y="235.8">HS_V</text>
<text x="183.3" y="235.5">DTC143ZE</text>
<text x="225.4" y="238.3">HS_W</text>
<text x="259.5" y="238.1">DTC143ZE</text>
<text x="410.1" y="250.9">47k</text>
<text x="431.9" y="248.5">SENSE_X</text>
<text x="356.4" y="258.7">PHASE_V</text>
<text x="382.1" y="261.1">47k</text>
<text x="431.9" y="258.7">SENSE_V</text>
<text x="402.6" y="273.6">10k</text>
<text x="120.7" y="276.4">VDD*</text>
<text x="196.9" y="276.4">VDD*</text>
<text x="273.1" y="276.4">VDD*</text>
<text x="410.1" y="296.6">47k</text>
<text x="431.9" y="294.2">SENSE_X</text>
<text x="82.1" y="304.4">HS_GATE_U</text>
<text x="127.3" y="300.8">P0603BD</text>
<text x="158.3" y="304.4">HS_GATE_V</text>
<text x="203.5" y="300.8">P0603BD</text>
<text x="234" y="304.4">HS_GATE_W</text>
<text x="279.7" y="300.8">P0603BD</text>
<text x="356" y="304.4">PHASE_W</text>
<text x="431.9" y="304.4">SENSE_W</text>
<text x="382.1" y="306.8">47k</text>
<text x="152.5" y="314.5">PHASE_U</text>
<text x="228.7" y="314.5">PHASE_V</text>
<text x="304.9" y="314.5">PHASE_W</text>
<text x="402.6" y="319.4">10k</text>
<text x="82.3" y="329.8">LS_GATE_U</text>
<text x="127.3" y="326.2">P0603BD</text>
<text x="158.5" y="329.8">LS_GATE_V</text>
<text x="203.5" y="326.2">P0603BD</text>
<text x="234.2" y="329.8">LS_GATE_W</text>
<text x="279.7" y="326.2">P0603BD</text>
</g>
</svg>
